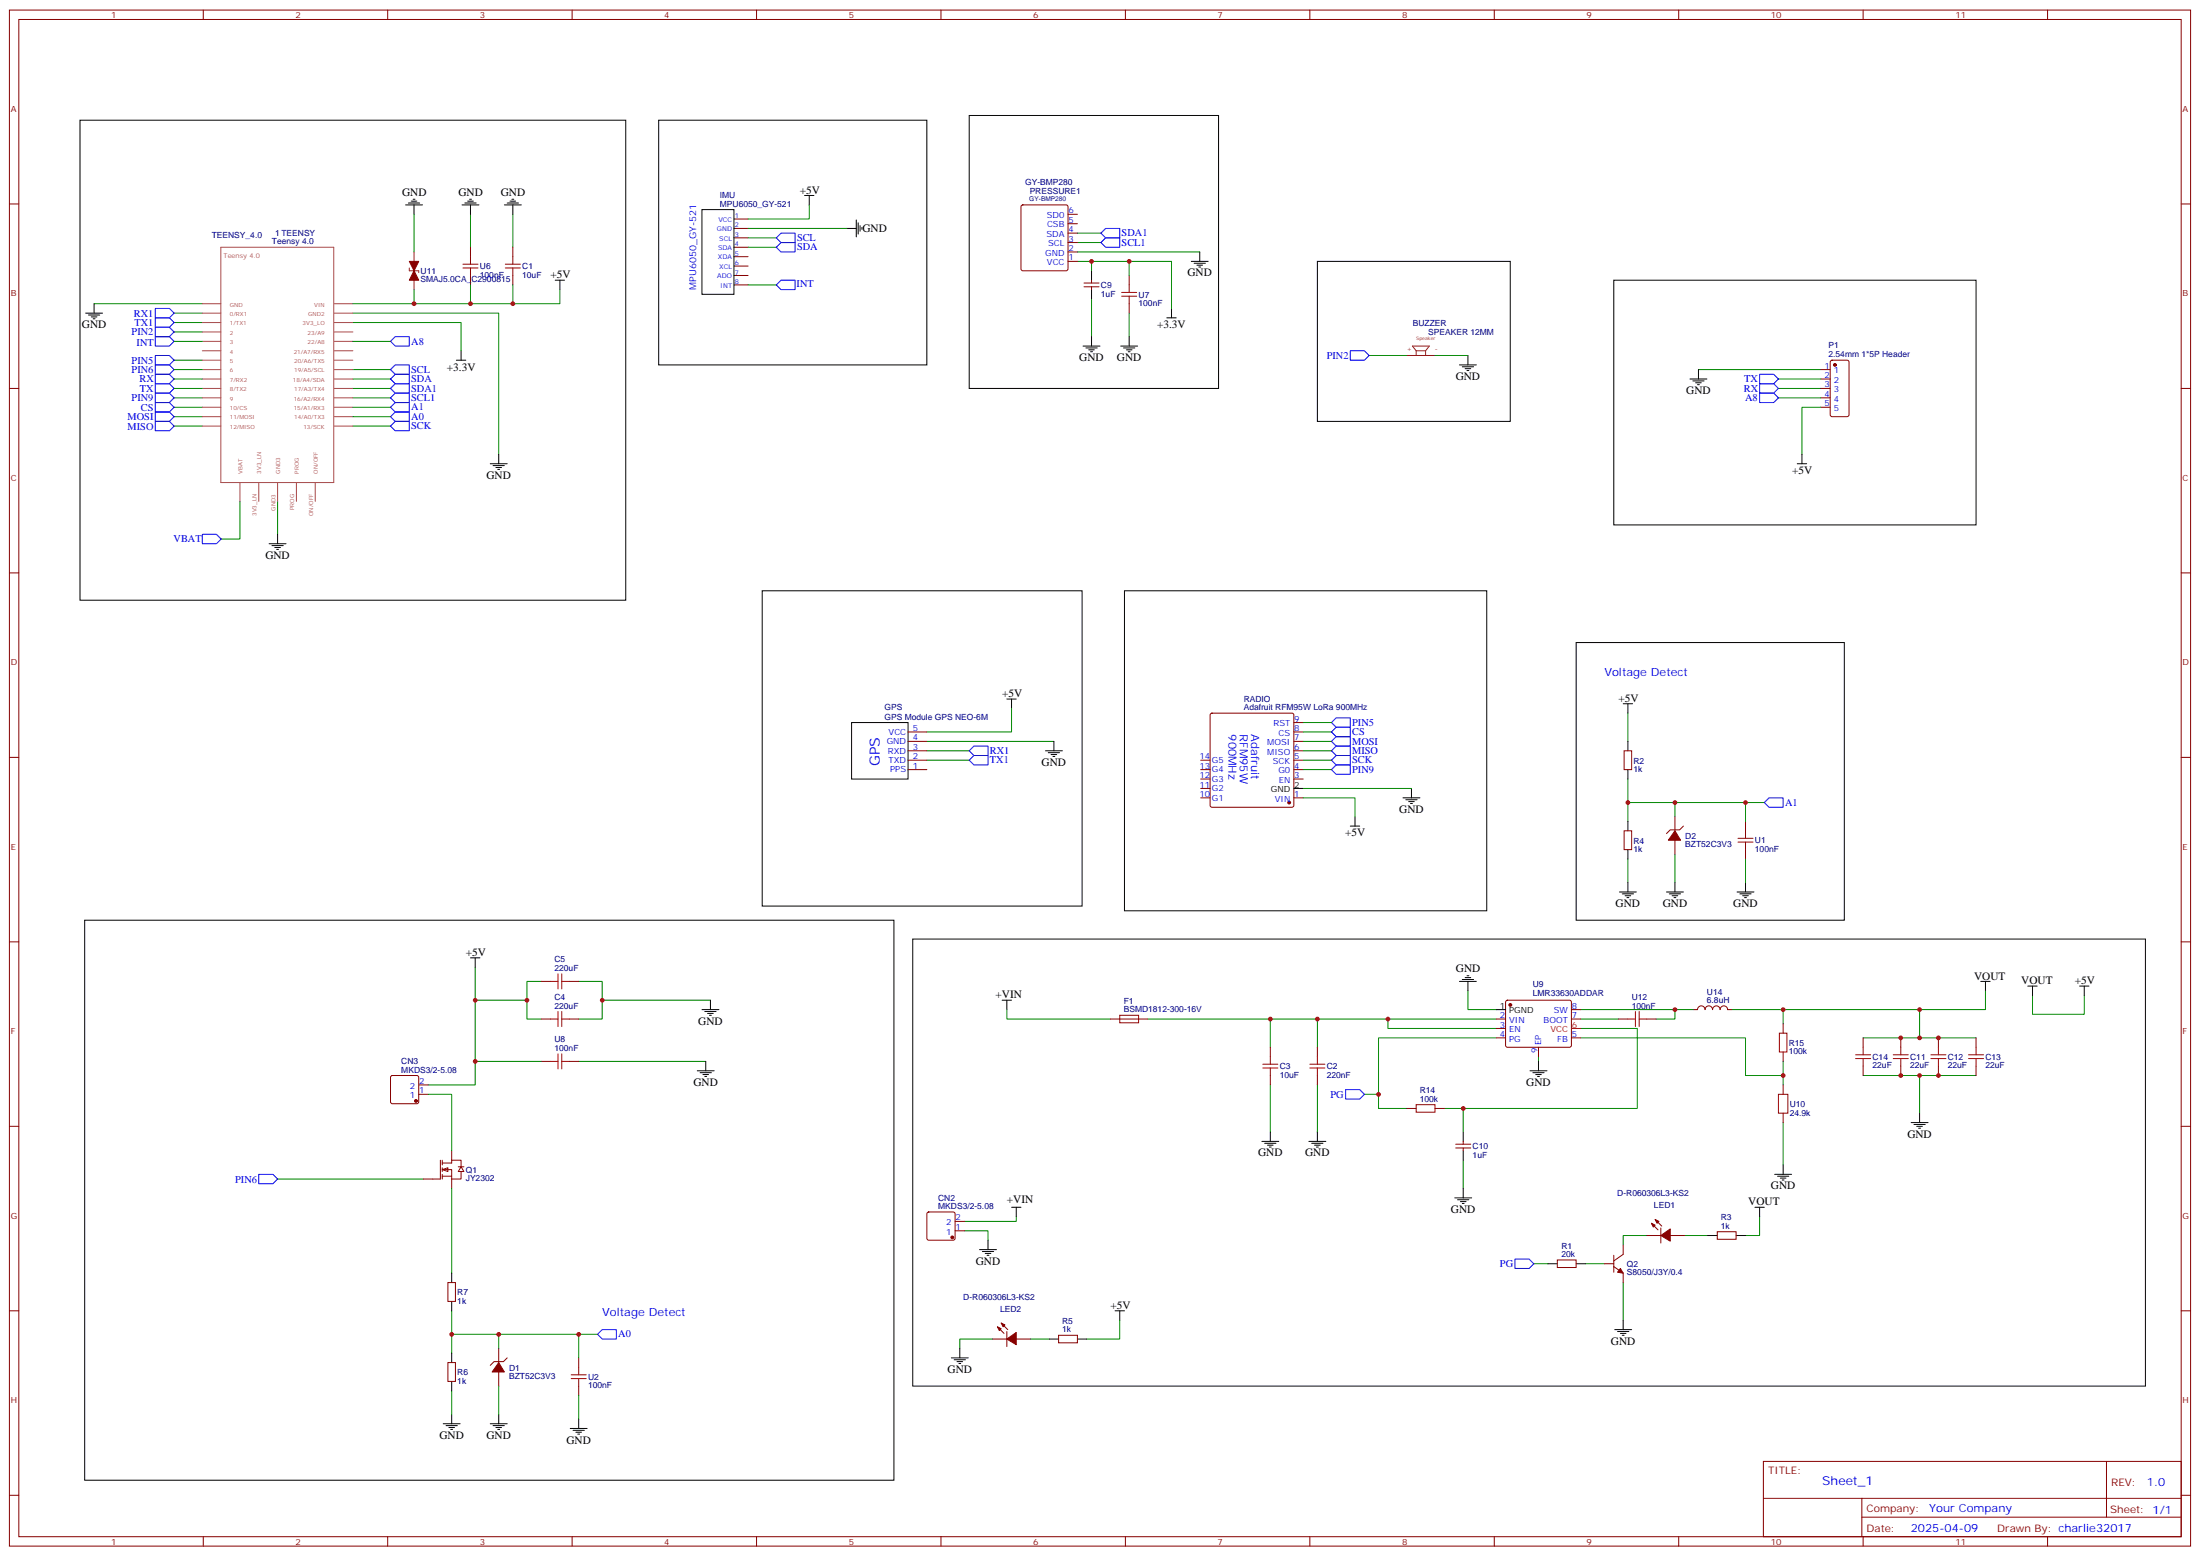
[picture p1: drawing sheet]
<svg xmlns="http://www.w3.org/2000/svg" width="825mm" height="583mm" viewBox="0 0 825 583" stroke-linecap="round" stroke-linejoin="round" font-family="sans-serif">
<g fill="none" stroke="#870000" stroke-width=".37">
<path d="M3.5 3.8h817.8v575.7h-817.8zM7.1 7.3h810.6v568.7h-810.6zM76.2 3.8v3.5M145.3 3.8v3.5M214.5 3.8v3.5M283.6 3.8v3.5M352.8 3.8v3.5M421.9 3.8v3.5M491.1 3.8v3.5M560.2 3.8v3.5M629.4 3.8v3.5M698.5 3.8v3.5"/>
<path d="M767.6 3.8v3.5M3.5 76.4h3.6M817.7 76.4h3.6M176.4 92.7v3.5M192.3 92.7v3.5M275.2 82.1h5.3M275.2 85.6h5.3M275.2 89.1h5.3M275.2 92.7h5.3M275.2 96.2h5.3M275.2 99.7h5.3M176.4 103.3v3.5"/>
<path d="M192.3 103.3v3.5M275.2 103.3h5.3M275.2 106.8h5.3M406.4 106.1h5.6M406.4 107.5h5.6M409.2 105v1.1M409.2 107.5v1M423.3 103.3v3.5M423.3 113.8v3.6M3.5 145.6h3.6M817.7 145.6h3.6M3.5 214.7h3.6"/>
<path d="M817.7 214.7h3.6M340.4 277.9h7.1M340.4 274.4h7.1M453.9 267.5l.5-.2h30l.5 .2 .2 .5v33.9l-.3 .5-.4 .2h-30l-.5-.3-.2-.4v-33.9zM485.1 277.9h3.5M485.1 274.4h3.5M485.1 270.8h3.5M3.5 283.9h3.6M340.4 288.5h7.1M340.4 284.9h7.1M340.4 281.4h7.1M450.1 288.5h3.6"/>
<path d="M450.1 284.9h3.6M450.1 299h3.6M450.1 292h3.6M450.1 295.5h3.6M485.1 288.5h3.5M485.1 284.9h3.5M485.1 281.4h3.5M485.1 299h3.5M485.1 292h3.5M817.7 283.9h3.6M627.9 306.1v5.3M627.9 314.9v5.3"/>
<path d="M631.1 309.6l-1.4 1.4h-3.5l-1.4 1.5M3.5 353h3.6M817.7 353h3.6M202.8 367.8h3.6M213.4 367.8h3.6M564.7 375.1l.4-.2h23.3l.5 .2 .2 .5v16.5l-.7 .4h-23.5l-.5-.7v-16.2zM589.1 378.4h3.6M635 378.4h1.4M636.4 378.4a1.41 1.41 0 0 1 1.4-1.4 1.41 1.41 0 0 1 1.4 1.4M639.2 378.4a1.41 1.41 0 0 1 1.5-1.4 1.41 1.41 0 0 1 1.4 1.4M642.1 378.4a1.41 1.41 0 0 1 1.4-1.4 1.41 1.41 0 0 1 1.4 1.4M644.9 378.4a1.41 1.41 0 0 1 1.4-1.4 1.41 1.41 0 0 1 1.4 1.4h1.4"/>
<path d="M202.8 382h3.6M202.8 397.8h3.6M213.4 382h3.6M213.4 397.8h3.6M476.2 392.5v3.6M493.9 392.5v3.6M560.9 382h3.5M560.9 385.5h3.5M560.9 389h3.5M576.8 392.5v3.6M589.1 382h3.6M589.1 389h3.6"/>
<path d="M606.8 382h3.5M617.4 382h3.5M668.5 383.7v3.5M668.5 394.3v3.5M698.5 389v3.5M698.5 399.6v3.5M712.6 389v3.5M712.6 399.6v3.5M726.7 389v3.5M726.7 399.6v3.5M740.8 389v3.5M740.8 399.6v3.5"/>
<path d="M146.6 403.3l.5-.2h9.2l.5 .2 .2 .5v9.2l-.2 .5-.5 .2h-9.2l-.5-.2-.2-.5v-9.2zM157 410.2h3.5M157 406.6h3.5M476.2 403.1v3.5M493.9 403.1v3.5M527.4 415.5h3.5M538 415.5h3.5M668.5 406.6v3.6M668.5 417.2v3.6M3.5 422.2h3.6M545.7 428.9h5.7M545.7 430.3h5.7"/>
<path d="M548.6 427.8v1.1M548.6 430.3v1M817.7 422.2h3.6M347.7 454.5l.5-.2h9.2l.5 .2 .2 .5v9.1l-.3 .5-.4 .3h-9.2l-.5-.3-.2-.5v-9.1zM358.1 457.8h3.5M619.1 458.5l2.5 2.5M620.5 457.1l2.5 2.5M358.1 461.3h3.5M583.8 472.3h7.1v2.8h-7.1zM601.5 473.7h3.5M605 470.5v6.3M605 474.7l3.5 2.5v3.5"/>
<path d="M608.5 466.6v3.5l-3.5 2.5M617.4 463.1h5.3M622.7 460.3v5.6M626.2 463.1h5.3M643.8 461.7h7.1v2.8h-7.1zM3.5 491.3h3.6M373.9 497.3l2.5 2.5M375.4 495.9l2.4 2.5M377.5 499.1v5.6M817.7 491.3h3.6M187 505.4v5.3M187 514.2v5.3"/>
<path d="M190.1 509l-1.4 1.4h-3.5l-1.4 1.4M372.2 501.9h5.3M381 501.9h5.3M396.9 500.5h7v2.8h-7zM661.1 547.8h156.6v28.2h-156.6zM789.7 547.8v20.9M3.5 560.5h3.6M76.2 576v3.5M145.3 576v3.5M214.5 576v3.5M283.6 576v3.5M352.8 576v3.5"/>
<path d="M421.9 576v3.5M491.1 576v3.5M560.2 576v3.5M629.4 576v3.5M661.1 561.6h156.5M698 568.7h119.6M698 561.6v14.1M698.5 576v3.5M767.6 576v3.5M817.7 560.5h3.6"/>
</g>
<g fill="none" stroke="#008700" stroke-width=".37">
<path d="M303.4 76.8v5.3h-22.9M176.4 80.3v12.4M192.3 80.3v12.4M280.5 85.6h37M280.5 89.1h10.5M280.5 92.7h10.5M403.9 98h35.3v17.6M403.9 94.4h45.9M403.9 87.4h8.8M403.9 90.9h8.8M409.2 98v3.5M423.3 98v5.3"/>
<path d="M35.3 113.8h40.5M65.3 117.4h10.5M132.3 117.4h54.7v52.9M176.4 106.8v7h-21.2v-5.3M192.3 106.8v7h-15.9M209.9 108.5v5.3h-17.6M409.2 112.1v14.1M423.3 117.4v8.8M65.3 135h10.5M65.3 120.9h10.5M65.3 138.5h10.5M65.3 124.4h10.5"/>
<path d="M132.3 120.9h40.6v10.6M132.3 138.5h14.1M513.3 133.2h14.1M538 133.2h12.3M65.3 159.7h10.5M65.3 156.2h10.5M65.3 152.6h10.5M65.3 149.1h10.5M132.3 159.7h14.1M132.3 156.2h14.1M132.3 152.6h14.1M132.3 149.1h14.1"/>
<path d="M132.3 145.6h14.1M132.3 142.1h14.1M90 187.9v14.1h-7.1M104.1 187.9v12.4M347.5 277.9h47.6M379.2 265.5v8.9h-31.7M488.6 277.9h10.6M488.6 270.8h10.6M488.6 274.4h10.6M610.3 267.3v10.6M347.5 284.9h15.9M347.5 281.4h15.9"/>
<path d="M488.6 299h19.4v7.1M488.6 284.9h10.6M488.6 281.4h10.6M488.6 288.5h10.6M488.6 295.5h40.6M610.3 292v15.9M610.3 300.8h51.2M627.9 300.8v5.3M610.3 322v8.8M627.9 320.2v10.6M178.2 362.5v44.1h-17.7M178.2 374.9h19.4"/>
<path d="M202.8 367.8h-5.2v14.2h5.2M217 367.8h8.8v14.2h-8.8M225.8 374.9h40.5M377.5 378.4v3.6h38.8M550.3 371.4v7h10.6M592.7 378.4h42.3M627.9 378.4v3.6h-7M649.1 378.4h19.4v5.3M668.5 378.4h51.2M744.4 371.4v7h-24.7v10.6M762 373.1v7.1h19.4v-7.1M178.2 397.8h24.6"/>
<path d="M217 397.8h47.6M430.4 382h45.8M493.9 382h-17.7v10.5M520.3 382v3.5h40.6M560.9 389h-44.1v26.5h10.6M560.9 382h-67v10.5M576.8 396.1v1.7M592.7 389h61.7v14.1h14.1M592.7 385.5h21.1v30h-65.2M592.7 382h14.1M668.5 397.8v8.8M698.5 389h42.3"/>
<path d="M476.2 406.6v17.7M493.9 406.6v17.7M511.5 410.2h5.3M541.5 415.5h7.1v8.8M698.5 403.1h42.3M719.7 403.1v14.1M548.6 434.9v10.6M668.5 420.8v15.8M104.1 441.9h54.6M381 456v1.8h-19.4M659.7 456v7.1h-5.3M361.6 461.3h8.8v3.6"/>
<path d="M575 473.7h5.3M594.4 473.7h7.1M617.4 463.1h-8.9v3.5M631.5 463.1h8.8M169.3 491.3v15.9M419.8 494.8v7.1h-12.3M608.5 480.7v14.1M169.3 500.1h54.7M187 500.1v5.3M187 519.5v10.6M372.2 501.9h-12.4v3.5M386.3 501.9h7"/>
<path d="M169.3 521.3v8.8"/>
</g>
<g fill="none" stroke="#000" stroke-width=".37">
<path d="M30 45h204.6v180h-204.6zM246.9 45h100.6v91.8h-100.6zM363.4 43.3h93.4v102.3h-93.4zM173.2 76.8h6.4M174.3 76.1h4.2M175.3 75.4h2.1M176 74.7h.7M176.4 76.8v3.5M189.1 76.8h6.3M190.1 76.1h4.3M191.2 75.4h2.1M191.9 74.7h.7"/>
<path d="M192.3 76.8v3.5M263.2 78.6h12v31.7h-12zM301.6 73.3h3.6M303.4 73.3v3.5M317.5 85.6h3.5M321 82.4v6.4M321.7 83.5v4.2M322.4 84.6v2.1M323.1 85.3v.7M446.6 98h6.4M447.7 98.7h4.2M448.7 99.4h2.1"/>
<path d="M449.8 94.4v3.6M493.9 98h72.3v59.9h-72.3zM32.1 117.4h6.4M33.2 118.1h4.2M34.2 118.8h2.1M34.9 119.5h.7M35.3 113.8v3.6M208.1 105h3.6M209.9 105v3.5M409.2 101.5v3.5M409.2 108.5v3.6M437.4 119.1h3.6"/>
<path d="M439.2 115.6v3.5M449.4 100.1h.7M171.1 135h3.5M172.9 131.5v3.5M406 129.7h6.4M407.1 130.4h4.2M408.2 131.1h2.1M408.9 131.8h.7M409.2 126.2v3.5M420.2 129.7h6.3M421.2 130.4h4.2M422.3 131.1h2.1"/>
<path d="M423 131.8h.7M423.3 126.2v3.5M547.2 136.8h6.3M548.2 137.5h4.2M549.3 138.2h2.1M550 138.9h.7M550.3 133.2v3.6M183.8 173.8h6.3M184.9 174.5h4.2M185.9 175.2h2.1M186.6 175.9h.7M187 170.3v3.5"/>
<path d="M100.9 203.8h6.3M102 204.5h4.2M103 205.2h2.1M103.7 205.9h.7M104.1 200.3v3.5M285.8 221.4h119.9v118.2h-119.9zM421.6 221.4h135.8v120h-135.8zM590.9 240.8h100.5v104.1h-100.5zM319.3 270.8h21.1v21.2h-21.1zM377.5 262h3.5M379.2 262v3.5M395.1 277.9v3.5"/>
<path d="M608.5 263.8h3.6M610.3 263.8v3.5M391.9 281.4h6.4M393 282.1h4.2M394.1 282.8h2.1M394.8 283.5h.7M485.1 295.5h3.5M526 299h6.3M527 299.8h4.3M529.2 295.5v3.5M506.2 309.6h3.6M508 306.1v3.5"/>
<path d="M528.1 300.5h2.1M528.8 301.2h.7M607.1 334.3h6.4M608.2 335h4.2M609.2 335.7h2.2M610 336.4h.7M610.3 330.8v3.5M624.8 334.3h6.3M625.8 335h4.3M626.9 335.7h2.1M627.6 336.4h.7M627.9 330.8v3.5"/>
<path d="M31.7 344.9h303.4v209.9h-303.4zM176.4 359h3.5M178.2 359v3.5M342.2 352h462.1v167.5h-462.1zM263.2 378.4h6.3M264.2 379.1h4.3M265.3 379.8h2.1M266.3 374.9v3.5M375.7 374.9h3.5M377.5 374.9v3.5M547.2 367.8h6.3M548.2 367.1h4.2"/>
<path d="M549.3 366.4h2.1M550 365.7h.7M550.3 367.8v3.6M560.9 378.4h3.5M742.6 367.8h3.5M744.4 367.8v3.6M760.2 369.6h3.6M762 369.6v3.5M779.6 369.6h3.6M781.4 369.6v3.5M264.6 397.8v3.6M266 380.5h.7"/>
<path d="M576.8 397.8v3.6M261.4 401.4h6.4M262.5 402.1h4.2M263.5 402.8h2.1M264.2 403.5h.7M573.6 401.4h6.4M574.7 402.1h4.2M575.7 402.8h2.1M576.4 403.5h.7M719.7 417.2v3.6M473.1 427.8h6.3M474.1 428.5h4.3"/>
<path d="M475.2 429.2h2.1M475.9 429.9h.7M476.2 424.3v3.5M490.7 427.8h6.4M491.8 428.5h4.2M492.8 429.2h2.1M493.5 429.9h.7M493.9 424.3v3.5M548.6 424.3v3.5M548.6 431.3v3.6M668.5 436.6v3.6M716.5 420.8h6.3"/>
<path d="M717.5 421.5h4.3M718.6 422.2h2.1M719.3 422.9h.7M379.2 452.5h3.6M381 452.5v3.5M545.4 449h6.3M546.5 449.7h4.2M547.5 450.4h2.1M548.2 451.1h.7M548.6 445.5v3.5M657.9 452.5h3.6M659.7 452.5v3.5"/>
<path d="M665.3 440.2h6.4M666.4 440.9h4.2M667.5 441.6h2.1M668.2 442.3h.7M367.2 468.4h6.4M368.3 469.1h4.2M369.4 469.8h2.1M370.1 470.5h.7M370.4 464.9v3.5M580.3 473.7h3.5M590.9 473.7h3.5M640.3 463.1h3.5"/>
<path d="M650.9 463.1h3.5M418 491.3h3.6M419.8 491.3v3.5M605.4 498.4h6.3M606.4 499.1h4.3M607.5 499.8h2.1M608.5 494.8v3.6M356.7 509h6.3M357.7 509.7h4.2M358.8 510.4h2.1M359.5 511.1h.7M359.8 505.4v3.6"/>
<path d="M393.3 501.9h3.6M403.9 501.9h3.6M608.2 500.5h.7M166.2 533.6h6.3M167.2 534.4h4.2M168.3 535.1h2.1M169 535.8h.7M169.3 530.1v3.5M183.8 533.6h6.3M184.9 534.4h4.2M185.9 535.1h2.1M186.6 535.8h.7"/>
<path d="M187 530.1v3.5"/>
</g>
<g fill="none" stroke="#00f" stroke-width=".37">
<path d="M291 89.1l1.8-1.7h5.3v3.5h-5.3zM291 92.7l1.8-1.8h5.3v3.5h-5.3zM412.7 90.9l1.8-1.8h5.3v3.6h-5.3zM412.7 87.4l1.8-1.8h5.3v3.5h-5.3zM58.2 119.1h5.3l1.8 1.8-1.8 1.8h-5.3zM58.2 115.6h5.3l1.8 1.8-1.8 1.7h-5.3zM58.2 133.2h5.3l1.8 1.8-1.8 1.8h-5.3zM58.2 122.7h5.3l1.8 1.7-1.8 1.8h-5.3zM58.2 136.8h5.3l1.8 1.7-1.8 1.8h-5.3zM148.2 136.8h5.3v3.5h-5.3l-1.8-1.8zM506.2 131.5h5.3l1.8 1.7-1.8 1.8h-5.3zM58.2 157.9h5.3l1.8 1.8-1.8 1.8h-5.3z"/>
<path d="M58.2 154.4h5.3l1.8 1.8-1.8 1.7h-5.3zM58.2 150.9h5.3l1.8 1.7-1.8 1.8h-5.3zM58.2 147.4h5.3l1.8 1.7-1.8 1.8h-5.3zM146.4 159.7l1.8-1.8h5.3v3.6h-5.3zM146.4 149.1l1.8-1.7h5.3v3.5h-5.3zM146.4 142.1l1.8-1.8h5.3v3.5h-5.3zM146.4 156.2l1.8-1.8h5.3v3.5h-5.3zM148.2 143.8h5.3v3.6h-5.3l-1.8-1.8zM148.2 150.9h5.3v3.5h-5.3l-1.8-1.8zM75.8 200.3h5.3l1.8 1.7-1.8 1.8h-5.3zM499.2 270.8l1.7-1.7h5.3v3.5h-5.3zM499.2 274.4l1.7-1.8h5.3v3.5h-5.3z"/>
<path d="M499.2 277.9l1.7-1.8h5.3v3.5h-5.3zM499.2 281.4l1.7-1.8h5.3v3.6h-5.3zM499.2 284.9l1.7-1.7h5.3v3.5h-5.3zM499.2 288.5l1.7-1.8h5.3v3.5h-5.3zM661.5 300.8l1.7-1.8h5.3v3.6h-5.3zM504.5 408.4h5.3l1.7 1.8-1.7 1.7h-5.3zM97 440.2h5.3l1.8 1.7-1.8 1.8h-5.3zM568 471.9h5.3l1.7 1.8-1.7 1.7h-5.3zM224 500.1l1.8-1.7h5.3v3.5h-5.3z"/>
</g>
<g fill="#870000" stroke="#870000" stroke-width=".37">
<path d="M619.1 458.5l1.4 .7-.7 .7z"/>
<path d="M620.5 457.1l1.4 .7-.7 .7z"/>
<path d="M622.7 463.1l3.5-2.5v4.6z"/>
<path d="M607.5 475.4l1 1.8-2.1-.4z"/>
<path d="M373.9 497.3l1.5 .7-.8 .7z"/>
<path d="M375.4 495.9l1.4 .7-.7 .7z"/>
<path d="M377.5 501.9l3.5-2.5v4.6z"/>
<path d="M187 510.7l2.1 3.5h-4.6z"/>
<path d="M627.9 311.4l2.2 3.5h-4.6z"/>
<circle cx="155.9" cy="412.6" r=".53"/>
<circle cx="357" cy="463.8" r=".53"/>
<circle cx="566.2" cy="376.7" r=".53"/>
<circle cx="483.3" cy="300.8" r=".53"/>
</g>
<g fill="none" stroke="#a10000" stroke-width=".37">
<path d="M173.6 99h5.6M176.4 96.2v2.8M189.4 99h5.7M192.3 96.2v2.8M173.6 100.4h5.6M176.4 100.4v2.9M189.4 100.4h5.7M192.3 100.4v2.9M420.5 109.6h5.7M420.5 111h5.7M423.3 106.8v2.8M423.3 111v2.8"/>
<path d="M206.4 367.8h2.8M209.2 365v5.7M209.2 379.1v5.7M210.6 365v5.7M210.6 379.1v5.7M210.6 367.8h2.8M613.1 379.1v5.7M614.5 379.1v5.7M206.4 382h2.8M206.4 397.8h2.8M209.2 395v5.6M210.6 382h2.8"/>
<path d="M210.6 395v5.6M210.6 397.8h2.8M473.4 398.9h5.7M476.2 396.1v2.8M491.1 398.9h5.6M493.9 396.1v2.8M610.3 382h2.8M614.5 382h2.9M667.1 387.2h2.8v7.1h-2.8zM695.7 395.4h5.6M695.7 396.8h5.6M698.5 392.5v2.9"/>
<path d="M698.5 396.8v2.8M709.8 395.4h5.6M709.8 396.8h5.6M712.6 392.5v2.9M712.6 396.8v2.8M723.9 395.4h5.6M723.9 396.8h5.6M726.7 392.5v2.9M726.7 396.8v2.8M738 395.4h5.7M738 396.8h5.7M740.8 392.5v2.9"/>
<path d="M740.8 396.8v2.8M473.4 400.3h5.7M476.2 400.3v2.8M491.1 400.3h5.6M493.9 400.3v2.8M530.9 414.1h7.1v2.8h-7.1zM666.7 410.2h3.6v7h-3.6z"/>
</g>
<path d="M589.1 385.5h3.6" fill="none" stroke="#f00" stroke-width=".37"/>
<path d="M527.4 133.2h10.6M530.9 131.5v1.7M530.9 131.5h3.6M530.9 131.5l-1.4-1.8h6.4l-1.4 1.8M534.5 131.5v1.7" fill="none" stroke="#8c2424" stroke-width=".37"/>
<g fill="none" stroke="#a64a4a" stroke-width=".37">
<path d="M82.8 92.7h42.3v88.2h-42.3zM75.8 117.4h7M75.8 113.8h7M125.3 117.4h7M125.3 113.8h7M75.8 120.9h7M75.8 124.4h7M75.8 128h7M75.8 131.5h7M75.8 135h7M75.8 138.5h7M125.3 120.9h7"/>
<path d="M125.3 124.4h7M125.3 128h7M125.3 131.5h7M125.3 135h7M125.3 138.5h7M75.8 142.1h7M75.8 145.6h7M75.8 149.1h7M75.8 152.6h7M75.8 156.2h7M75.8 159.7h7M125.3 142.1h7"/>
<path d="M125.3 145.6h7M125.3 149.1h7M125.3 152.6h7M125.3 156.2h7M125.3 159.7h7M90 181v6.9M97 181v6.9M104.1 181v6.9M111.1 181v6.9M118.2 181v6.9"/>
</g>
<g fill="#fff" stroke="#870000" stroke-width=".37">
<path d="M165.8 438.4l2.1-.7v1.4z"/>
<path d="M172.9 437.3l1 1.8h-2.1z"/>
</g>
<g fill="none" stroke="#870000" stroke-width=".37">
<path d="M383 77l.5-.2h16.2l.5 .2 .2 .5v23.3l-.2 .5-.5 .2h-16.2l-.5-.2-.2-.5v-23.3zM400.4 98h3.5M400.4 94.4h3.5M400.4 90.9h3.5M400.4 87.4h3.5M400.4 83.9h3.5M400.4 80.3h3.5M682.6 138.5h3.6M686.4 135.2l.5-.2h5.6l.7 .4v20.1l-.5 .6-5.8 .1-.7-.5v-20zM682.6 142.1h3.6M682.6 145.6h3.6M682.6 149.1h3.6"/>
<path d="M682.6 152.6h3.6M608.9 281.4h2.8v7.1h-2.8zM608.9 311.4h2.8v7.1h-2.8zM654.4 307.9v3.5M654.4 318.5v3.5M416.3 382h14.1M165.1 434.9v7h-6.4M165.8 435.9h3.5v-1h3.6v2.4M165.8 438.4h3.5v3.5M165.8 434.9v1.7M165.8 437.7v1.4M169.3 431.3v3.6"/>
<path d="M171.8 437.3h2.1M172.9 439.1v2.8h-3.6M165.8 440.9h3.5M165.8 440.2v1.7M169.3 441.9v3.6M167.9 480.7h2.8v7.1h-2.8zM167.9 510.7h2.8v7.1h-2.8zM217 509v3.5M217 519.5v3.6"/>
</g>
<g fill="none" stroke="#008700" stroke-width=".37">
<path d="M155.2 80.3v14.1M132.3 113.8h22.9M280.5 106.8h10.5M65.3 128h10.5M132.3 128h14.1M636.8 138.5h45.8M65.3 145.6h10.5M65.3 142.1h10.5M666.7 145.6h15.9M666.7 149.1h15.9M666.7 142.1h15.9M682.6 152.6h-7v17.7"/>
<path d="M654.4 300.8v7.1M654.4 322v8.8M160.5 410.2h8.8v21.1M169.3 445.5v31.7M217 500.1v8.9M217 523.1v8.8"/>
</g>
<path d="M291 106.8l1.8-1.8h5.3v3.5h-5.3zM58.2 126.2h5.3l1.8 1.8-1.8 1.7h-5.3zM146.4 128l1.8-1.8h5.3v3.5h-5.3zM58.2 143.8h5.3l1.8 1.8-1.8 1.8h-5.3zM58.2 140.3h5.3l1.8 1.8-1.8 1.7h-5.3zM659.7 143.8h5.3l1.7 1.8-1.7 1.8h-5.3zM659.7 147.4h5.3l1.7 1.7-1.7 1.8h-5.3zM659.7 140.3h5.3l1.7 1.8-1.7 1.7h-5.3zM363.4 284.9l1.7-1.7h5.3v3.5h-5.3zM363.4 281.4l1.7-1.8h5.3v3.6h-5.3z" fill="none" stroke="#00f" stroke-width=".37"/>
<path d="M155.2 94.4v14.1M153.5 100.4v1.1h3.5v.7" fill="none" stroke="#8c2424" stroke-width=".37"/>
<g fill="#870000" stroke="#870000" stroke-width=".37">
<path d="M155.2 101.5l1.8 3.5h-3.5z"/>
<path d="M153.5 98h3.5l-1.8 3.5z"/>
<circle cx="687.9" cy="136.8" r=".53"/>
</g>
<g fill="none" stroke="#000" stroke-width=".37">
<path d="M152 76.8h6.4M153.1 76.1h4.2M154.2 75.4h2.1M154.9 74.7h.7M155.2 76.8v3.5M605 105h135.8v91.7h-135.8zM636.8 138.5v3.6M633.6 142.1h6.3M634.6 142.8h4.3M635.7 143.5h2.1M636.4 144.2h.7M673.8 173.8h3.5"/>
<path d="M675.6 170.3v3.5M610.3 277.9v3.5M610.3 288.5v3.5M610.3 307.9v3.5M610.3 318.5v3.5M651.2 334.3h6.4M652.3 335h4.2M653.3 335.7h2.2M654 336.4h.8M654.4 330.8v3.5M169.3 477.2v3.5M169.3 487.8v3.5"/>
<path d="M169.3 507.2v3.5M169.3 517.8v3.5M213.8 535.4h6.3M214.8 536.1h4.3M215.9 536.8h2.1M216.6 537.5h.7M217 531.9v3.5"/>
</g>
<path d="M651.6 314.2h5.6M651.6 315.6h5.6M654.4 311.4v2.8M654.4 315.6v2.9M419.8 380.5h7.1v2.9h-7.1zM214.1 515.3h5.7M214.1 516.7h5.7M217 512.5v2.8M217 516.7v2.8" fill="none" stroke="#a10000" stroke-width=".37"/>
<g fill="#c00">
<circle cx="516.8" cy="410.2" r=".88"/>
<circle cx="719.7" cy="378.4" r=".88"/>
<circle cx="668.5" cy="378.4" r=".88"/>
<circle cx="719.7" cy="389" r=".88"/>
<circle cx="719.7" cy="403.1" r=".88"/>
<circle cx="726.7" cy="403.1" r=".88"/>
<circle cx="712.6" cy="403.1" r=".88"/>
<circle cx="726.7" cy="389" r=".88"/>
<circle cx="712.6" cy="389" r=".88"/>
<circle cx="668.5" cy="403.1" r=".88"/>
<circle cx="627.9" cy="378.4" r=".88"/>
<circle cx="520.3" cy="382" r=".88"/>
<circle cx="548.6" cy="415.5" r=".88"/>
<circle cx="476.3" cy="382" r=".88"/>
<circle cx="493.9" cy="382" r=".88"/>
<circle cx="169.3" cy="500.1" r=".88"/>
<circle cx="187" cy="500.1" r=".88"/>
<circle cx="627.9" cy="300.8" r=".88"/>
<circle cx="610.3" cy="300.8" r=".88"/>
<circle cx="409.2" cy="98" r=".88"/>
<circle cx="423.3" cy="98" r=".88"/>
<circle cx="225.8" cy="374.9" r=".88"/>
<circle cx="178.2" cy="397.8" r=".88"/>
<circle cx="178.2" cy="374.9" r=".88"/>
<circle cx="197.6" cy="374.9" r=".88"/>
<circle cx="176.4" cy="113.8" r=".88"/>
<circle cx="192.3" cy="113.8" r=".88"/>
<circle cx="155.2" cy="113.8" r=".88"/>
<circle cx="654.4" cy="300.8" r=".88"/>
<circle cx="217" cy="500.1" r=".88"/>
</g>
<text font-size="5.3" fill="#00f" x="329.8" y="287.1" transform="rotate(-90 329.8 287.1)">GPS</text>
<text font-size="4.6" fill="#00f" x="683.2" y="556.8">Sheet_1</text>
<g font-size="4.2">
<text x="150.7" y="73.4">GND</text>
<text x="171.9" y="73.4">GND</text>
<text x="187.7" y="73.5">GND</text>
<text x="299.9" y="72.6">+5V</text>
<text x="323.3" y="86.9">GND</text>
<text x="206.4" y="104.3">+5V</text>
<text x="445.2" y="103.6">GND</text>
<text x="30.7" y="123">GND</text>
<text x="433.8" y="123.1">+3.3V</text>
<text x="404.6" y="135.4">GND</text>
<text x="418.7" y="135.4">GND</text>
<text x="167.6" y="138.9">+3.3V</text>
<text x="545.7" y="142.4">GND</text>
<text x="632.2" y="147.7">GND</text>
<text x="182.4" y="179.5">GND</text>
<text x="671.8" y="177.6">+5V</text>
<text x="99.5" y="209.4">GND</text>
<text x="375.7" y="261.3">+5V</text>
<text x="606.8" y="263.1">+5V</text>
<text x="390.5" y="287.1">GND</text>
<text x="524.6" y="304.7">GND</text>
<text x="504.3" y="313.5">+5V</text>
<text x="605.7" y="340">GND</text>
<text x="623.4" y="340">GND</text>
<text x="649.8" y="340">GND</text>
<text x="174.6" y="358.3">+5V</text>
<text x="545.8" y="364.5">GND</text>
<text x="740.1" y="367.1">VOUT</text>
<text x="757.8" y="368.9">VOUT</text>
<text x="777.9" y="368.9">+5V</text>
<text x="373.2" y="374.2">+VIN</text>
<text x="261.8" y="384.1">GND</text>
<text x="260" y="407">GND</text>
<text x="572.2" y="407">GND</text>
<text x="715.1" y="426.4">GND</text>
<text x="471.7" y="433.5">GND</text>
<text x="489.3" y="433.5">GND</text>
<text x="663.9" y="445.8">GND</text>
<text x="377.5" y="450.7">+VIN</text>
<text x="544" y="454.6">GND</text>
<text x="655.5" y="451.8">VOUT</text>
<text x="365.8" y="474">GND</text>
<text x="416.3" y="490.6">+5V</text>
<text x="604" y="504">GND</text>
<text x="355.2" y="514.6">GND</text>
<text x="164.7" y="539.3">GND</text>
<text x="182.4" y="539.3">GND</text>
<text x="212.4" y="541.1">GND</text>
</g>
<g font-size="4.2" fill="#00f">
<text x="601.5" y="253.2">Voltage Detect</text>
<text x="460.6" y="275.2" transform="rotate(90 460.6 275.2)">900MHz</text>
<text x="464.8" y="275.2" transform="rotate(90 464.8 275.2)">RFM95W</text>
<text x="469" y="275.2" transform="rotate(90 469 275.2)">Adafruit</text>
<text x="225.8" y="493.1">Voltage Detect</text>
<text x="804.9" y="557">1.0</text>
<text x="723.3" y="566.6">Your Company</text>
<text x="716.4" y="574.4">2025-04-09</text>
</g>
<g font-size="3.9" fill="#00f">
<text x="420.5" y="88.6">SDA1</text>
<text x="298.8" y="90.3">SCL</text>
<text x="298.8" y="93.9">SDA</text>
<text x="420.5" y="92.1">SCL1</text>
<text x="298.7" y="107.7">INT</text>
<text x="50.2" y="118.7">RX1</text>
<text x="49.4" y="125.6">PIN2</text>
<text x="50.4" y="122.2">TX1</text>
<text x="51.2" y="129.5">INT</text>
<text x="154.2" y="129.2">A8</text>
<text x="49.4" y="136.3">PIN5</text>
<text x="497.4" y="134.5">PIN2</text>
<text x="49.4" y="139.8">PIN6</text>
<text x="52.3" y="143.3">RX</text>
<text x="154.2" y="143.3">SDA</text>
<text x="154.2" y="139.7">SCL</text>
<text x="653.9" y="143.3">TX</text>
<text x="52.4" y="146.8">TX</text>
<text x="154.2" y="146.8">SDA1</text>
<text x="653.8" y="146.8">RX</text>
<text x="49.4" y="150.4">PIN9</text>
<text x="52.8" y="153.9">CS</text>
<text x="154.2" y="150.3">SCL1</text>
<text x="154.2" y="153.8">A1</text>
<text x="654.3" y="150.4">A8</text>
<text x="47.8" y="161">MISO</text>
<text x="47.8" y="157.5">MOSI</text>
<text x="154.2" y="160.9">SCK</text>
<text x="154.2" y="157.4">A0</text>
<text x="65.1" y="203.3">VBAT</text>
<text x="506.9" y="272">PIN5</text>
<text x="506.9" y="275.5">CS</text>
<text x="506.9" y="279.1">MOSI</text>
<text x="371.1" y="286.1">TX1</text>
<text x="371.1" y="282.6">RX1</text>
<text x="506.9" y="282.6">MISO</text>
<text x="506.9" y="286.1">SCK</text>
<text x="506.9" y="289.7">PIN9</text>
<text x="669.2" y="302">A1</text>
<text x="498.8" y="411.4">PG</text>
<text x="88.2" y="443.2">PIN6</text>
<text x="562.3" y="474.9">PG</text>
<text x="231.8" y="501.1">A0</text>
</g>
<g font-size="3.9" fill="#800">
<text x="662.9" y="552.3">TITLE:</text>
<text x="791.5" y="557">REV:</text>
<text x="699.8" y="566.5">Company:</text>
<text x="791.1" y="567.2">Sheet: 1/1</text>
<text x="699.8" y="574.2">Date:</text>
<text x="748.8" y="574.3">Drawn By: charlie32017</text>
</g>
<text font-size="3.5" fill="#00f" x="261.1" y="108.5" transform="rotate(-90 261.1 108.5)">MPU6050_GY-521</text>
<g font-size="3.2" fill="#800">
<text x="41.6" y="6.8">1</text>
<text x="110.8" y="6.8">2</text>
<text x="179.9" y="6.8">3</text>
<text x="249.1" y="6.8">4</text>
<text x="318.2" y="6.8">5</text>
<text x="387.3" y="6.8">6</text>
<text x="456.5" y="6.8">7</text>
<text x="525.6" y="6.8">8</text>
<text x="594.8" y="6.8">9</text>
<text x="663.9" y="6.8">10</text>
<text x="733.1" y="6.8">11</text>
<text x="4.1" y="41.9">A</text>
<text x="818.3" y="41.9">A</text>
<text x="4.1" y="111">B</text>
<text x="818.3" y="111">B</text>
<text x="4.1" y="180.2">C</text>
<text x="818.3" y="180.2">C</text>
<text x="4.1" y="249.3">D</text>
<text x="818.3" y="249.3">D</text>
<text x="4.1" y="318.5">E</text>
<text x="818.3" y="318.5">E</text>
<text x="4.1" y="387.6">F</text>
<text x="818.3" y="387.6">F</text>
<text x="4.1" y="456.7">G</text>
<text x="818.3" y="456.7">G</text>
<text x="4.1" y="525.9">H</text>
<text x="818.3" y="525.9">H</text>
<text x="41.6" y="579">1</text>
<text x="110.8" y="579">2</text>
<text x="179.9" y="579">3</text>
<text x="249.1" y="579">4</text>
<text x="318.2" y="579">5</text>
<text x="387.3" y="579">6</text>
<text x="456.5" y="579">7</text>
<text x="525.6" y="579">8</text>
<text x="594.8" y="579">9</text>
<text x="663.9" y="579">10</text>
<text x="733.1" y="579">11</text>
</g>
<g font-size="3.2" fill="#000080">
<text x="384.3" y="69.2">GY-BMP280</text>
<text x="269.9" y="77.5">MPU6050_GY-521</text>
<text x="269.9" y="74.4">IMU</text>
<text x="386" y="72.7">PRESSURE1</text>
<text x="79.4" y="89.1">TEENSY_4.0</text>
<text x="103.2" y="88.5">1 TEENSY</text>
<text x="102" y="91.6">Teensy 4.0</text>
<text x="179.9" y="101">U6</text>
<text x="195.8" y="101">C1</text>
<text x="157.7" y="105.8">SMAJ5.0CA_C2900815</text>
<text x="157.7" y="102.7">U11</text>
<text x="179.9" y="104.1">100nF</text>
<text x="195.8" y="104.1">10uF</text>
<text x="412.7" y="111.2">1uF</text>
<text x="412.7" y="108">C9</text>
<text x="426.9" y="111.5">U7</text>
<text x="426.9" y="114.7">100nF</text>
<text x="529.7" y="122.1">BUZZER</text>
<text x="535.4" y="125.7">SPEAKER 12MM</text>
<text x="685.5" y="130.6">P1</text>
<text x="685.5" y="133.7">2.54mm 1*5P Header</text>
<text x="466.3" y="263.1">RADIO</text>
<text x="331.6" y="269.8">GPS Module GPS NEO-6M</text>
<text x="331.6" y="266.2">GPS</text>
<text x="466.3" y="266.2">Adafruit RFM95W LoRa 900MHz</text>
<text x="612.4" y="286.2">R2</text>
<text x="612.4" y="289.3">1k</text>
<text x="612.4" y="316.2">R4</text>
<text x="631.8" y="317.6">BZT52C3V3</text>
<text x="631.8" y="314.4">D2</text>
<text x="657.9" y="316.1">U1</text>
<text x="612.4" y="319.3">1k</text>
<text x="657.9" y="319.2">100nF</text>
<text x="207.9" y="364">220uF</text>
<text x="207.9" y="360.7">C5</text>
<text x="574.7" y="370">U9</text>
<text x="207.9" y="374.8">C4</text>
<text x="421.3" y="376.3">F1</text>
<text x="574.7" y="373.5">LMR33630ADDAR</text>
<text x="611.7" y="374.9">U12</text>
<text x="639.9" y="376">6.8uH</text>
<text x="639.9" y="372.8">U14</text>
<text x="207.9" y="378.1">220uF</text>
<text x="421.3" y="379.5">BSMD1812-300-16V</text>
<text x="611.7" y="378.1">100nF</text>
<text x="207.9" y="393.9">100nF</text>
<text x="207.9" y="390.7">U8</text>
<text x="670.6" y="395.1">100k</text>
<text x="670.6" y="391.9">R15</text>
<text x="150.5" y="398.9">CN3</text>
<text x="479.8" y="400.9">C3</text>
<text x="497.4" y="400.8">C2</text>
<text x="702" y="400.5">22uF</text>
<text x="702" y="397.3">C14</text>
<text x="716.1" y="400.5">22uF</text>
<text x="716.1" y="397.3">C11</text>
<text x="730.2" y="400.5">22uF</text>
<text x="730.2" y="397.3">C12</text>
<text x="744.4" y="400.5">22uF</text>
<text x="744.4" y="397.3">C13</text>
<text x="150.5" y="402.1">MKDS3/2-5.08</text>
<text x="479.8" y="404.1">10uF</text>
<text x="497.4" y="404">220nF</text>
<text x="532.3" y="413">100k</text>
<text x="532.3" y="409.8">R14</text>
<text x="671" y="418.1">24.9k</text>
<text x="671" y="414.9">U10</text>
<text x="552.1" y="430.8">C10</text>
<text x="552.1" y="434">1uF</text>
<text x="174.6" y="442.8">JY2302</text>
<text x="174.6" y="439.6">Q1</text>
<text x="351.7" y="450">CN2</text>
<text x="606.3" y="448.5">D-R060306L3-KS2</text>
<text x="351.7" y="453.2">MKDS3/2-5.08</text>
<text x="620.1" y="452.9">LED1</text>
<text x="645.1" y="460.6">1k</text>
<text x="645.1" y="457.4">R3</text>
<text x="585.4" y="468">R1</text>
<text x="585.4" y="471.2">20k</text>
<text x="610" y="478">S8050/J3Y/0.4</text>
<text x="610" y="474.8">Q2</text>
<text x="171.4" y="485.5">R7</text>
<text x="171.4" y="488.7">1k</text>
<text x="361.2" y="487.3">D-R060306L3-KS2</text>
<text x="374.9" y="491.7">LED2</text>
<text x="398.2" y="496.3">R5</text>
<text x="398.2" y="499.4">1k</text>
<text x="171.4" y="515.5">R6</text>
<text x="190.9" y="513.7">D1</text>
<text x="171.4" y="518.7">1k</text>
<text x="190.9" y="516.9">BZT52C3V3</text>
<text x="220.5" y="520.3">100nF</text>
<text x="220.5" y="517.2">U2</text>
</g>
<g font-size="3.2" fill="#00f">
<text x="392.5" y="81.7">SD0</text>
<text x="400.6" y="83.5">5</text>
<text x="400.6" y="80">6</text>
<text x="392.3" y="88.8">SDA</text>
<text x="392.5" y="85.3">CSB</text>
<text x="400.6" y="87">4</text>
<text x="391.8" y="95.8">GND</text>
<text x="392.9" y="92.3">SCL</text>
<text x="400.6" y="94.1">2</text>
<text x="400.6" y="90.6">3</text>
<text x="392.5" y="99.4">VCC</text>
<text x="400.6" y="97.6">1</text>
<text x="684" y="138.2">1</text>
<text x="684" y="141.7">2</text>
<text x="687.5" y="139.9">1</text>
<text x="687.5" y="143.5">2</text>
<text x="684" y="145.2">3</text>
<text x="684" y="148.8">4</text>
<text x="687.5" y="147">3</text>
<text x="684" y="152.3">5</text>
<text x="687.5" y="150.5">4</text>
<text x="687.5" y="154.1">5</text>
<text x="333.1" y="275.4">VCC</text>
<text x="342.2" y="274">5</text>
<text x="477.4" y="272.2">RST</text>
<text x="479.4" y="275.8">CS</text>
<text x="485.2" y="274">8</text>
<text x="485.2" y="270.5">9</text>
<text x="332.4" y="278.9">GND</text>
<text x="342.2" y="281.1">3</text>
<text x="342.2" y="277.5">4</text>
<text x="475.1" y="279.3">MOSI</text>
<text x="485.2" y="281.1">6</text>
<text x="485.2" y="277.5">7</text>
<text x="332.9" y="282.5">RXD</text>
<text x="333.1" y="286">TXD</text>
<text x="342.2" y="284.6">2</text>
<text x="449.6" y="284.6">14</text>
<text x="454.4" y="286">G5</text>
<text x="475.1" y="282.8">MISO</text>
<text x="477.2" y="286.3">SCK</text>
<text x="485.2" y="284.6">5</text>
<text x="333.7" y="289.5">PPS</text>
<text x="342.2" y="288.1">1</text>
<text x="449.6" y="291.6">12</text>
<text x="449.6" y="288.1">13</text>
<text x="454.4" y="293.1">G3</text>
<text x="454.4" y="289.5">G4</text>
<text x="479.3" y="289.9">G0</text>
<text x="479.4" y="293.4">EN</text>
<text x="485.2" y="291.6">3</text>
<text x="485.2" y="288.1">4</text>
<text x="449.6" y="298.7">10</text>
<text x="449.6" y="295.2">11</text>
<text x="454.4" y="296.6">G2</text>
<text x="485.2" y="298.7">1</text>
<text x="454.4" y="300.1">G1</text>
<text x="477.9" y="300.5">VIN</text>
<text x="562.3" y="381.6">2</text>
<text x="565.7" y="383.4">VIN</text>
<text x="578.7" y="383.4">BOOT</text>
<text x="582.5" y="379.8">SW</text>
<text x="589.3" y="381.6">7</text>
<text x="589.3" y="378.1">8</text>
<text x="562.3" y="385.1">3</text>
<text x="562.3" y="388.7">4</text>
<text x="565.7" y="386.9">EN</text>
<text x="589.3" y="388.7">5</text>
<text x="565.7" y="390.4">PG</text>
<text x="576.4" y="394.6" transform="rotate(-90 576.4 394.6)">9</text>
<text x="577.8" y="391.8" transform="rotate(-90 577.8 391.8)">EP</text>
<text x="583.8" y="390.4">FB</text>
<text x="157.2" y="406.3">2</text>
<text x="153.7" y="411.6">1</text>
<text x="153.7" y="408.1">2</text>
<text x="157.2" y="409.8">1</text>
<text x="354.7" y="459.2">2</text>
<text x="358.2" y="461">1</text>
<text x="358.2" y="457.4">2</text>
<text x="354.7" y="462.7">1</text>
</g>
<g font-size="3.2">
<text x="476.5" y="296.9">GND</text>
<text x="485.2" y="295.2">2</text>
<text x="562.3" y="378.1">1</text>
<text x="565.7" y="379.8">PGND</text>
</g>
<g font-size="3.2" fill="#f00">
<text x="581.2" y="386.9">VCC</text>
<text x="589.3" y="385.1">6</text>
</g>
<text font-size="2.5" fill="#000080" x="385.9" y="75.2">GY-BMP280</text>
<g font-size="2.5" fill="#00f">
<text x="269.3" y="83.1">VCC</text>
<text x="275.5" y="81.7">1</text>
<text x="268.8" y="86.7">GND</text>
<text x="275.5" y="85.3">2</text>
<text x="275.5" y="88.8">3</text>
<text x="269.2" y="93.7">SDA</text>
<text x="269.7" y="90.2">SCL</text>
<text x="275.5" y="92.3">4</text>
<text x="275.5" y="95.8">5</text>
<text x="269.2" y="97.3">XDA</text>
<text x="269.7" y="100.8">XCL</text>
<text x="275.5" y="99.4">6</text>
<text x="268.9" y="104.3">ADO</text>
<text x="270.1" y="107.8">INT</text>
<text x="275.5" y="102.9">7</text>
<text x="275.5" y="106.4">8</text>
</g>
<text font-size="2.5" fill="#a54b4b" x="83.9" y="96.6">Teensy 4.0</text>
<g font-size="2.5" fill="#8d2323">
<text x="527.4" y="131.5">+</text>
<text x="538" y="131.5">-</text>
</g>
<g font-size="2.1" fill="#a54b4b">
<text x="86.2" y="118.4">0/RX1</text>
<text x="86.2" y="114.9">GND</text>
<text x="115.6" y="118.4">GND2</text>
<text x="117.8" y="114.9">VIN</text>
<text x="86.2" y="121.9">1/TX1</text>
<text x="86.2" y="125.5">2</text>
<text x="113.4" y="121.9">3V3_LO</text>
<text x="115.3" y="125.5">23/A9</text>
<text x="86.2" y="129">3</text>
<text x="115.3" y="129">22/A8</text>
<text x="86.2" y="132.5">4</text>
<text x="86.2" y="136">5</text>
<text x="110.1" y="132.5">21/A7/RX5</text>
<text x="110.3" y="136">20/A6/TX5</text>
<text x="86.2" y="139.6">6</text>
<text x="86.2" y="143.1">7/RX2</text>
<text x="109.8" y="143.1">18/A4/SDA</text>
<text x="110.3" y="139.6">19/A5/SCL</text>
<text x="86.2" y="146.6">8/TX2</text>
<text x="110.3" y="146.6">17/A3/TX4</text>
<text x="86.2" y="150.2">9</text>
<text x="86.2" y="153.7">10/CS</text>
<text x="110.1" y="150.2">16/A2/RX4</text>
<text x="110.1" y="153.7">15/A1/RX3</text>
<text x="86.2" y="157.2">11/MOSI</text>
<text x="86.2" y="160.7">12/MISO</text>
<text x="110.3" y="157.2">14/A0/TX3</text>
<text x="113.7" y="160.7">13/SCK</text>
<text x="90.9" y="177.5" transform="rotate(-90 90.9 177.5)">VBAT</text>
<text x="97.9" y="177.5" transform="rotate(-90 97.9 177.5)">3V3_LN</text>
<text x="105" y="177.5" transform="rotate(-90 105 177.5)">GND3</text>
<text x="112.1" y="177.5" transform="rotate(-90 112.1 177.5)">PROG</text>
<text x="119.1" y="177.5" transform="rotate(-90 119.1 177.5)">ON/OFF</text>
<text x="103.3" y="191.3" transform="rotate(-90 103.3 191.3)">GND3</text>
<text x="110.3" y="191.2" transform="rotate(-90 110.3 191.2)">PROG</text>
<text x="96.2" y="193.4" transform="rotate(-90 96.2 193.4)">3V3_LN</text>
<text x="117.4" y="193.5" transform="rotate(-90 117.4 193.5)">ON/OFF</text>
</g>
<text font-size="1.8" fill="#8d2323" x="530.9" y="127.6">Speaker</text>
</svg>
